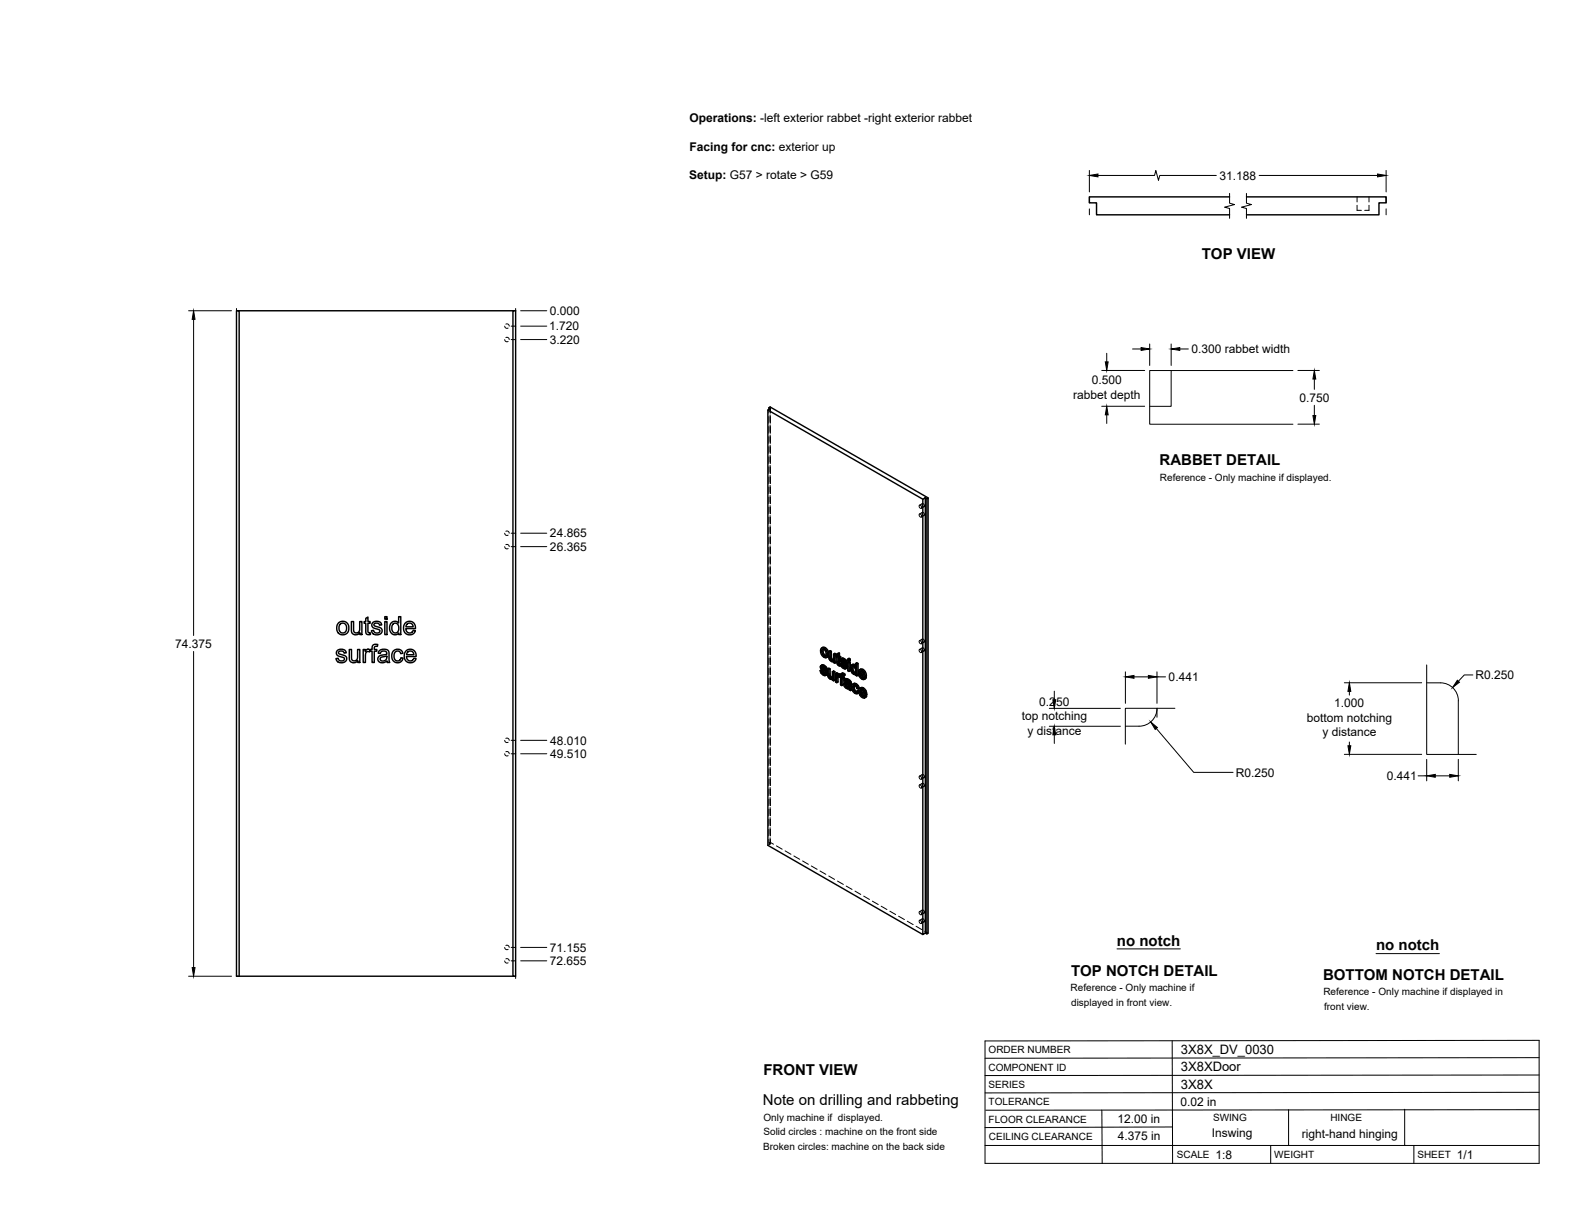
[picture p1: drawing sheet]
<svg xmlns="http://www.w3.org/2000/svg" width="559mm" height="432mm" viewBox="0 0 559 432" stroke-linecap="round" stroke-linejoin="round" font-family="sans-serif">
<!-- layer: Hidden -->
<g fill="none" stroke="#000" stroke-width=".35">
<path d="M481.5 72.8v1.8h1.5M481.5 69.9v1.7M485.7 72.8v1.8h-1.5M485.7 69.9v1.7M179.1 115.7l.4 .7h.8M179.5 119.8l.7-.1 .5 .8M179.5 115h.7l.5 .7M179.1 120.5l.4 .7h.8M272.8 145.3v1.3M272.8 147.8v2.4M272.8 151.3v2.4M272.8 154.9v2.4"/>
<path d="M272.8 158.5v2.4M273.2 144.4v1.6M273.2 147.2v2.4M273.2 150.8v2.4M273.2 154.3v2.4M273.2 157.9v2.4M273.3 145v1.6M273.3 147.8v2.4M273.3 151.3v2.4M273.3 154.9v2.4M273.3 158.5v2.4M272.8 162.1v2.3"/>
<path d="M272.8 165.6v2.4M272.8 169.2v2.4M272.8 172.8v2.4M272.8 176.4v2.3M272.8 179.9v2.4M273.2 161.5v2.4M273.2 165.1v2.3M273.2 168.6v2.4M273.2 172.2v2.4M273.2 175.8v2.4M273.2 179.4v2.3M273.3 162.1v2.3"/>
<path d="M273.3 165.6v2.4M273.3 169.2v2.4M273.3 172.8v2.4M273.3 176.4v2.3M273.3 179.9v2.4M326.2 179.3a.6 .6 0 0 1 .7 .3 .6 .6 0 0 1-.3 .8l-.4-.5zM327.2 178.8a.55 .55 0 0 1 .7 .2 .55 .55 0 0 1-.3 .8l-.4-.5zM327.2 178.7l-1 .6M327.9 179.8l-1 .6M179.1 194l.4 .6h.8M179.1 189.2l.4 .7h.8M179.5 193.3l.7-.1 .5 .8"/>
<path d="M179.5 188.5h.7l.5 .7M272.8 183.5v2.4M272.8 187.1v2.3M272.8 190.6v2.4M272.8 194.2v2.4M272.8 197.8v2.4M273.2 182.9v2.4M273.2 186.5v2.4M273.2 190.1v2.3M273.2 193.7v2.3M273.2 197.2v2.4M273.3 183.5v2.4"/>
<path d="M273.3 187.1v2.3M273.3 190.6v2.4M273.3 194.2v2.4M273.3 197.8v2.4M326.2 182.4a.6 .6 0 0 1 .7 .3 .6 .6 0 0 1-.3 .8l-.4-.5zM327.2 181.8a.56 .56 0 0 1 .7 .4 .56 .56 0 0 1-.3 .7l-.5-.7zM327.2 181.8l-1 .6M327.9 182.9l-1 .6M272.8 201.4v2.3M272.8 204.9v2.4M272.8 208.5v2.4M272.8 212.1v2.4"/>
<path d="M272.8 215.6v2.4M272.8 219.2v2.4M273.2 200.8v2.4M273.2 204.4v2.3M273.2 207.9v2.4M273.2 211.5v2.4M273.2 215.1v2.4M273.2 218.7v2.3M273.3 201.4v2.3M273.3 204.9v2.4M273.3 208.5v2.4M273.3 212.1v2.4"/>
<path d="M273.3 215.6v2.4M273.3 219.2v2.4M272.8 222.8v2.4M272.8 226.4v2.3M272.8 229.9v2.4M272.8 233.5v2.4M272.8 237.1v2.4M273.2 222.2v2.4M273.2 225.8v2.4M273.2 229.4v2.4M273.2 232.9v2.4M273.2 236.5v2.4"/>
<path d="M273.3 222.8v2.4M273.3 226.4v2.3M273.3 229.9v2.4M273.3 233.5v2.4M273.3 237.1v2.4M291.4 237.7l.4 .9M291.5 236.4l-.5 .2M291.6 236.1l-.5 .2M291.6 230.7l-.5 .2M291.6 237.7l.3 .3M291.6 236.9l-.5 .2M291.7 235.9l-.2 .7 .7 1a1.11 1.11 0 0 1 .9 1.3h-.4l.4-.2"/>
<path d="M291.8 238.6l.9 .8h.6M291.8 238.6l-.5 .2M291.8 237.8v.1M291.9 237.3l-.5 .3M291.9 232l.9 .9 .9 .1M291.9 236.6l-.1 .1M291.9 232l-.4 .3M292 229.7l-.4 .8 .3 1.5M292.1 236.4l-.5 .2 .4-.2M292.2 230.2l-.1 .2M292.2 230.2l.7 .1 .6 1v1l-.5 .3M292.2 230.2l-.4 .2"/>
<path d="M292.5 236.5l-.5 .2a.33 .33 0 0 1 .2-.4 .33 .33 0 0 1 .4 .3l.5 .7 .4 .2M292.6 237.4l.3 .3M292.6 239.2l.4-.2-.9 .5M292.8 230.2l-.5 .3M292.8 232.9l-.5 .3M292.9 236.9l-.5 .2M293 238.4l-.5 .2M293.1 237.3l-.5 .3M293.1 239.5l-.5 .2M293.3 232.5l-.4 .3M293.3 230.8l-.4 .3M293.4 233.1l-.4 .3"/>
<path d="M293.6 231.8l-.5 .3M294.1 237.1l.2 2.9 .9 .8 .6-.2v.5l.4 .2M294.1 239.5l-.4 .2M294.3 239.9l-.5 .3M294.5 230.8l.2 3 .8 .7 .7-.1v.4l.4 .3M294.5 233.2l-.4 .3M294.7 233.7l-.5 .2M295 234.1l-.5 .3M295.4 234.4l-.4 .3M295.8 238.1v1.9l-.2 .3-.3 .1M296 234.1l-.4 .3M296.1 234l-.5 .3 .3-.2"/>
<path d="M296.2 231.8v2l-.5 .3M296.2 234.8l-.4 .3M296.2 234.4l-.4 .3 .3-.2M296.9 238.7v3l.4 .3M297.1 232.3l-.2 .1M297.3 239.4l-.5 .2M297.4 231.8v.7l-.3-.2v.4l.3 .2 .1 2.4 .8 .8-.2-.6M297.4 232.5l-.8 .5v-.4M297.4 232.9l-.5 .3M297.4 239.8l-.1 .1M297.5 235.3l-.5 .2M297.5 239.2l-.2 .1"/>
<path d="M297.5 239.7l-.4 .2M297.6 239.6l-.5 .3M297.6 235.6l-.4 .3M297.8 239.7l-.4 .3 .3-.4 .5 .4 .1-.3 .4 .4v2.6l.4 .3M297.8 233.2l-.4 .2M298 235.9l-.4 .3M298.3 233.4l-.5-.2v.5M298.3 239.6l-.5 .2M298.3 239.5h-.1M298.3 239.9l-.5 .3 .4-.2M298.3 239.7l-.5 .2M298.3 235.6l-.2 .1"/>
<path d="M298.3 236.1h-.1M298.5 235.3l.4 .9M298.6 234l-.4 .3M298.7 239.7l-.5 .3M298.7 233.7l-.5 .2M298.7 235.4l.3 .2M298.7 234.5l-.4 .2M298.7 239l-.4 .2M298.8 233.6l-.2 .7 .7 .9a1.13 1.13 0 0 1 .9 1.3h-.4l.4-.2M298.9 238.8l-.2 .9-.5-.2M298.9 236.2l.9 .8h.7M298.9 236.2l-.5 .3"/>
<path d="M299 235.5h-.1M299 234.9l-.5 .3M299 234.2l-.1 .1M299.1 234.3a.33 .33 0 0 1 .2-.4 .33 .33 0 0 1 .4 .3l.5 .8 .4 .1M299.1 234l-.4 .3M299.2 234l-.5 .3M299.2 239.4l-.5 .2M299.5 239.4l-.5 .3M299.6 234.1l-.5 .3M299.7 236.9l-.5 .3M299.7 235l.3 .3M299.7 239.6l-.5-.2-.1 .4"/>
<path d="M300 234.5l-.4 .2M300.1 236.6l-.4 .2 .4-.2M300.1 236l-.4 .2M300.2 235l-.5 .2M300.2 237.1l-.5 .2M301.2 234.7v3l.5 .3M301.2 233.6v.5l.5 .3M301.2 237.7l-.4 .3M301.2 234.1l-.4 .3M302.2 236.8l-.5 .2M302.3 236l-.4 .3M302.3 237.7l-.4 .2"/>
<path d="M302.5 235.8l-.3 .7v.8a1.47 1.47 0 0 0 1.8 1.7v.3l.4 .3M302.7 238.5l-.4 .2M302.8 236.3l-.1 .2M302.8 236.3h.6l.6 1v1.1l-.5 .3M302.8 236.3l-.3 .2M302.9 236.2l-.5 .3M303.3 239l-.4 .2M303.3 236.3l-.4 .2M303.7 236.2l-.1 .1M303.8 236.9l-.4 .2M303.8 238.6l-.4 .3M304 235.2v1.5l-.4-.7"/>
<path d="M304 236.7l-.4 .2M304 237.9l-.4 .2M304 239.3l-.4 .3M304 239l-.4 .2 .3-.1M305 238.4l-.5 .3M305.3 239.7l-.4 .3M305.3 237.4l-.3 .9 .3 1.4 1 1 .8 .1M305.4 238.8l-.4 .2M305.5 239.4l-.1-.6 2 1.1M305.7 237.9l-.2 .2M305.7 237.9l.9 .4 .3 .9-.6-.3M305.7 237.9l-.5 .2"/>
<path d="M306.2 237.9l-.4 .3M306.7 238.5l-.4 .3M306.9 239.2l-.4 .3M326.2 230.5a.56 .56 0 0 1 .7 .3 .56 .56 0 0 1-.3 .7l-.5-.5zM326.2 227.4a.56 .56 0 0 1 .7 .3 .56 .56 0 0 1-.3 .7l-.5-.5zM327.2 229.9a.59 .59 0 0 1 .7 .3 .59 .59 0 0 1-.2 .8l-.5-.5zM327.2 226.8a.6 .6 0 0 1 .7 .3 .6 .6 0 0 1-.2 .8l-.5-.5zM327.2 229.8l-1 .6M327.2 226.7l-1 .6M327.9 230.9l-1 .6M327.9 227.8l-1 .6M272.8 240.6v2.4"/>
<path d="M272.8 244.2v2.4M272.8 247.8v2.4M272.8 251.4v2.3M272.8 254.9v2.4M272.8 258.5v2.4M273.2 240.1v2.4M273.2 243.6v2.4M273.2 247.2v2.4M273.2 250.8v2.4M273.2 254.4v2.4M273.2 257.9v2.4M273.3 240.6v2.4"/>
<path d="M273.3 244.2v2.4M273.3 247.8v2.4M273.3 251.4v2.3M273.3 254.9v2.4M273.3 258.5v2.4M294.6 240.3l-.5 .3M295 240.7l-.5 .2M295.4 240.4l-.2 .1M295.6 240.3l-.5 .3M295.7 240.2l-.4 .3M295.8 240.6l-.4 .3 .3-.1M295.8 241.1l-.4 .2"/>
<path d="M296.9 241.7l-.5 .3M298.7 242.7l-.5 .3M298.7 240.1l-.5 .3M299.1 240.4l-.4 .2M299.6 240.7l-.5-.3v.5M299.8 242.6l-.4 .3M299.9 241.3l-.5 .3M299.9 242.3l-.5 .2M300 242.1l-.2 .7 .2 .6 .9 .7h.8l.1 .4M300 243.4l-.4 .2M300.1 240.9l-.5 .2M300.1 240.9l-.2 .4 .4 .3a.81 .81 0 0 1 1-.1 .81 .81 0 0 1 .3 .9h-.4"/>
<path d="M300.2 242.9l.3-.3a.86 .86 0 0 1 1.1 1l-.5 .2M300.5 242.6l-.5 .3 .4-.2M300.5 241.3l-.4 .2M300.7 244l-.5 .2M301 241.4l-.5 .3M301.2 244.2l-.5 .2M301.4 243.7l-.4 .3M301.5 241.9l-.4 .2M301.6 243.6l-.5 .3 .2-.1M301.6 242.9l-.4 .3M301.6 242.5l-.4 .3M301.6 242.4l-.4 .3"/>
<path d="M301.7 244.1l-.5 .2M301.8 244.5l.4 .3M301.8 244.5l-.5 .3M302.6 243.5l-.4 .3M302.8 242.7l-.5 .3M302.9 244.9l-.4 .2M303 242.5l-.4 1 .3 1.4 .9 .9 .7 .1M303.1 243.2a.78 .78 0 0 1 1-.1 .78 .78 0 0 1 .3 .9l.4 .2M303.3 243l-.5 .3M303.8 245.8l-.4 .2M303.8 243l-.4 .3M304 245.4h.2"/>
<path d="M304.2 243.4l-.4 .3M304.2 245.4l-.4 .3M304.4 244l-.4 .3M304.5 245l-.3 .4M304.7 245.1l.2 .2-.2 .4M304.9 245.3l-.2 .1M305.1 245l-.4 .2M305.5 244l-.4 .8 .4 1.5 1 1 .7 .1M305.5 246.3l-.5 .2M305.6 245.3l-.5 .3M305.7 245.9l-.1-.6 1.9 1.1M305.8 244.4l-.2 .3"/>
<path d="M305.8 244.4l.9 .4 .4 1-.6-.4M305.8 244.4l-.4 .3M306.2 240.7l-.4 .2M306.3 244.5l-.4 .3M306.4 247.2l-.5 .3M306.4 240.3h.2M306.6 246.9h.2M306.7 240.3l-.4 .2 .3-.2M306.8 246.9l-.4 .2M306.9 245.1l-.5 .3M306.9 240l-.1 .1M307 240.8l-.5 .3"/>
<path d="M307 240.1l-.4 .2M307 246.6v.1M307.1 245.8l-.5 .2M307.1 247.4l-.4 .3M307.1 246.7l-.3 .2M179.1 267.4l.4 .7h.8M179.1 262.7l.4 .7h.8M179.5 266.7l.8 .1 .4 .6M179.5 262h.8l.4 .7M272.8 262.1v2.4M272.8 265.7v2.3M272.8 269.2v2.4"/>
<path d="M272.8 272.8v2.4M272.8 276.4v2.3M272.8 280v2.3M273.2 261.5v2.4M273.2 265.1v2.4M273.2 268.6v2.4M273.2 272.2v2.4M273.2 275.8v2.4M273.2 279.4v2.3M273.3 262.1v2.4M273.3 265.7v2.3M273.3 269.2v2.4"/>
<path d="M273.3 272.8v2.4M273.3 276.4v2.3M273.3 280v2.3M326.1 275.5a.55 .55 0 0 1 .8 .2 .55 .55 0 0 1-.3 .8l-.4-.4zM326.2 278.5a.56 .56 0 0 1 .7 .4 .56 .56 0 0 1-.3 .7l-.5-.5zM327.2 277.9a.6 .6 0 0 1 .7 .4 .6 .6 0 0 1-.2 .7l-.5-.4zM327.2 274.8a.6 .6 0 0 1 .7 .4 .6 .6 0 0 1-.2 .7l-.5-.4zM327.2 277.9l-1 .6M327.2 274.8l-1 .6M327.9 279l-1 .6M327.9 275.9l-1 .6M272.8 283.5v2.4"/>
<path d="M272.8 287.1v2.4M272.8 290.7v2.3M272.8 294.2v2.4M272.8 297.8v1.3M273.2 298.9l-.4 .2 .5 .3-.9 .5M273.2 298.9l1.2 .6M273.2 283v2.3M273.2 286.5v2.4M273.2 290.1v2.4M273.2 293.7v2.3M273.2 297.2v1.7M273.3 283.5v2.4"/>
<path d="M273.3 287.1v2.4M273.3 290.7v2.3M273.3 294.2v2.4M273.3 297.8v1.6M275.5 300.1l2 1.2M278.6 301.9l2 1.2M281.7 303.7l2 1.2M284.8 305.5l2 1.2M287.8 307.3l2.1 1.1M290.9 309l2.1 1.2M294 310.8l2.1 1.2M297.1 312.6l2.1 1.2"/>
<path d="M300.2 314.4l2.1 1.2M303.3 316.2l2.1 1.2M306.4 317.9l2.1 1.2M309.5 319.7l2.1 1.2M179.1 336.2l.4 .6h.8M179.5 335.5l.7-.1 .5 .7M312.6 321.5l2.1 1.2M315.7 323.3l2.1 1.2M318.8 325.1l2.1 1.2M321.9 326.9l2.1 1.2M325 328.7l2.1 1.1M326.1 326.6a.58 .58 0 0 1 .8 .3 .58 .58 0 0 1-.3 .8l-.4-.5z"/>
<path d="M326.2 323.5a.6 .6 0 0 1 .7 .3 .6 .6 0 0 1-.3 .8l-.4-.5zM327.2 326a.56 .56 0 0 1 .7 .4 .56 .56 0 0 1-.3 .7l-.5-.7zM327.2 322.9a.56 .56 0 0 1 .7 .3 .56 .56 0 0 1-.3 .8l-.5-.7zM327.2 326l-1 .6M327.2 322.9l-1 .5M327.9 327.1l-1 .6M327.9 324l-1 .5M328.1 330.4l1.2 .7M179.1 340.9l.4 .7h.8M179.5 340.2h.7l.5 .7"/>
</g>
<!-- layer: Visible -->
<g fill="none" stroke="#000" stroke-width=".51">
<path d="M436.2 69.9h-49.7v2.1h2.5v4.2h47.2M442.3 69.9h49.5v2.1h-2.6v4.2h-46.9M84.9 110.3h97.1M182 110.3h.9v236.1h-.9zM272.4 145.5l55 31.6M272.8 144.7l.5 .3-.9 .5v154.4l55 31.7M272.8 145.3v-.6l.4-.3 56.1 32.3M327.4 177.1l.9-.5v154.5l-.9 .5zM328.3 176.6l.5 .3v154.5l-.5-.3M328.8 176.9l.5-.2v154.4l-.5 .3M129.8 219.4l.7-.5v1.6h.8v.6h-.8v2.9l.3 .5h.5l.1 .6a1.14 1.14 0 0 1-1.3-.1 1.14 1.14 0 0 1-.3-1.2v-2.7h-.6v-.6h.6zM136.5 218.8h.8v.9h-.8z"/>
<path d="M119.7 230.8l.8-.4a1.7 1.7 0 0 1 2.4 1.2l-.8 .1a.93 .93 0 0 0-1-.9 .93 .93 0 0 0-.9 1.1l1 .4a1.53 1.53 0 0 1 1.8 1.8 2.03 2.03 0 0 1-2.1 1.1 2.03 2.03 0 0 1-1.7-1.5l.8-.1a1.08 1.08 0 0 0 1.1 1 1.08 1.08 0 0 0 1-1.1l-.4-.3a2.45 2.45 0 0 1-2.3-1.2zM120.2 220.9l.8-.4a2.33 2.33 0 0 1 2.8 2.8 2.33 2.33 0 0 1-3.7 1.3 2.95 2.95 0 0 1 .1-3.7zM120.6 221.5l.7-.4a1.73 1.73 0 0 1 1.7 1.8 1.73 1.73 0 0 1-1.7 1.7l-.3-.2a2.24 2.24 0 0 1-.4-2.9zM123.9 230.4h.8v2.6a1.14 1.14 0 0 0 1.2 1.5 1.14 1.14 0 0 0 1-1.6v-2.5h.8v4.7h-.7v-.7a1.64 1.64 0 0 1-2 .7 1.64 1.64 0 0 1-1.1-1.8zM124.7 220.5h.8v2.6a1.14 1.14 0 0 0 1.1 1.5 1.14 1.14 0 0 0 1-1.6v-2.5h.8v4.6h-.7v-.6a1.64 1.64 0 0 1-2 .7 1.64 1.64 0 0 1-1-1.8zM128.9 230.4h.7v.7a1.1 1.1 0 0 1 1.7-.5l.7-.2v-.4a1.33 1.33 0 0 1 .6-1.3 1.33 1.33 0 0 1 1.4 0l-.1 .6a.73 .73 0 0 0-1.1 .7v.4h.9v.7h-.9v4h-.8v-4h-.7v-.4l-.2 .6a.93 .93 0 0 0-1.1 0 .93 .93 0 0 0-.3 1l-.1 2.8h-.7zM132.2 221l.9-.5a1.7 1.7 0 0 1 2.3 1.2l-.7 .1a.96 .96 0 0 0-1-.8 .96 .96 0 0 0-.9 .9l.9 .5a1.5 1.5 0 0 1 1.8 1.9 2.03 2.03 0 0 1-2 1 2.03 2.03 0 0 1-1.7-1.5l.7-.2a1.08 1.08 0 0 0 1.2 1 1.08 1.08 0 0 0 1-1l-.4-.3a2.19 2.19 0 0 1-2.4-1.4zM134.5 231a2.17 2.17 0 0 1 3.5 .4l.3 3.7h-.8l-.2-.6a1.78 1.78 0 0 1-1.9 .7 1.78 1.78 0 0 1-1.4-1.6l.1-.2a1.76 1.76 0 0 1 1.7-1l.4-.1a.7 .7 0 0 0 1-.5 .7 .7 0 0 0-.8-.8 1.12 1.12 0 0 0-1.5 .9l-.7-.1zM135.1 233.3l2.1-.6a1.28 1.28 0 0 1-.7 1.7 1.28 1.28 0 0 1-1.6-.7zM136.5 220.5h.8v4.6h-.8zM138.8 221a1.73 1.73 0 0 1 2.6 .1v-2.3h.8v6.3h-.7v-.5l-.7 .5a2.21 2.21 0 0 1-2.3-.8 2.21 2.21 0 0 1-.2-2.4zM139.4 221.5l.4-.3a1.74 1.74 0 0 1 1.6 .9 1.74 1.74 0 0 1-.2 1.9 1.3 1.3 0 0 1-1.7 .4 1.3 1.3 0 0 1-.5-1.7z"/>
<path d="M139.6 231l.1-.1a1.94 1.94 0 0 1 3.2 .9l-.7 .1a1.29 1.29 0 0 0-1.7-.8 1.29 1.29 0 0 0-.7 1.8l.2 .8a1.17 1.17 0 0 0 1.2 .8 1.17 1.17 0 0 0 1-1.1l.8 .1-.4 .9a2.14 2.14 0 0 1-2.8 .4 2.14 2.14 0 0 1-.8-2.7zM143.8 221.1a2.14 2.14 0 0 1 2.5-.4 2.14 2.14 0 0 1 1.1 2.3h-3.4l.1 .7a1.3 1.3 0 0 0 1.3 .9 1.3 1.3 0 0 0 1.2-.9l.8 .1-.3 .6a2.32 2.32 0 0 1-3.3 .3 2.32 2.32 0 0 1-.3-3.2zM144 231a2.13 2.13 0 0 1 2.6-.4 2.13 2.13 0 0 1 1 2.3h-3.4l.2 .7a1.29 1.29 0 0 0 1.2 .9 1.29 1.29 0 0 0 1.2-.9l.8 .1-.3 .6a2.32 2.32 0 0 1-3.2 .3 2.32 2.32 0 0 1-.4-3.2zM144.4 221.4l1.3-.3a1.23 1.23 0 0 1 .9 1.3h-2.6zM144.7 231.4l.6-.4a1.26 1.26 0 0 1 1.5 1.3h-2.5zM291 237.9l.7 1.4 .7 .4 .6-.1M291.2 236.2l.6-.3 .7 .2 .6 .5 .4 .9-.5 .3-.1-.6M291.6 231.2v-.5a.92 .92 0 0 1 1.1 0 .92 .92 0 0 1 .4 1l-.2 1-.6 .1M291.6 237.7l-.6 .2 .4 .2M291.6 238.7l.5 .4 .4-.3M291.7 237.3l1 1 .5-.3M291.8 237.9l-.4 .2 .1 .4 .6-.1"/>
<path d="M291.8 235.9l-.6 .4-.1 .6 1.6 2.1M291.8 236.7l-.3 .3 .5-.2M291.8 232.2l.5 .6 .5-.3M291.9 238l.8 .9M292 236.7l.6 .7M292 236.3l.5 .4 .5-.2M292 230.9l-.4 .3v.5l.2 .5 .4-.3M292 236.8l.6 .8 .4 .2M292 236.8h-.5M292.1 235.9l-.8 .3M292.1 230.4l.1 1.4 .8 .8M292.1 237l-.4 .3-.2-.3"/>
<path d="M292.3 230l.9 1 .5-.3M292.5 236.1l-.5 .2-.4-.1M292.5 236.7l.4 .5 .4-.2M292.7 239l-.2 .2-.4-.1M292.7 238.3l.3 .4 .5-.3M292.8 229.8l-.5 .2-.8-.1M292.9 237.7l.5 .6 .2 .7-.7 .7M293 238.7l.1 .5 .5-.3M293.1 239.2l-.1 .4 .5-.3M293.2 231l.4 1.3 .4-.3M293.4 233.1a1.73 1.73 0 0 1-2.3-1.8l.1-.9 .3-.5 .9-.3 .7 .4 .7 .9 .2 1-.1 1-.7 .4M293.6 232.3l-.2 .8 .5-.2"/>
<path d="M293.6 237.3l.5 .3 .4-.3M294.1 237.6v2.2l.5-.2M294.1 239.8l.2 .4 .4-.2M294.5 231.4v2.2l.5-.3M294.5 233.6l.2 .4 .5-.3M294.7 234l.3 .3 .5-.2M295 231.1l-.5 .3-.4-.3M295 234.3l.4 .1M295.3 238.3l.5 .3 .4-.3M295.4 234.4l.2-.1zM295.7 234.1l-.7-.6v-2.4l-.5-.3-.4 .3 .1 2.6 .8 1h.8M295.7 232.1l.5 .2 .4-.2"/>
<path d="M295.8 238.6v3l.4-.3v-3l-.4-.2-.5 .2v1.8l-.3 .5 .2-.1M295.8 234.7v.4l.4 .2M295.8 234.7l-.2 .1M296.2 232.3v3l.4-.2v-3l-.4-.3-.5 .3v2.1M296.6 233l.3 .2 .2 2.6 .8 .5 .3-.2M296.9 232.4l-.3 .2 .3 .2v-.8l.9-.3v1.1l.5 .2v.4l-.5 .3v-.4M297.3 239.3v-.4l-.4-.2-.5 .3v3l.5 .2M297.3 239.9l-.3 .2-.1 .5 .4-.2M297.3 238.9l-.5 .3-.4-.2M297.4 240l-.1 2-.4 .2v-1.6M297.4 240l.5 .2M297.4 240l-.4 .1"/>
<path d="M297.4 232v1l.4-.2M297.4 233l.4 .3 .5-.3M297.4 239.4l.4 .4M297.6 239.1l-.8 .5v-.4M297.6 235.7l.2 .1M297.8 231.7l-.9 .3M297.8 239.8v.4M297.8 239.9l-.1 .4M297.8 235.8l.1 .5M297.9 239.2l.3 .3M297.9 239.2l-.8 .2M297.9 235.2l-.5 .3v-2.1l.4 .3v1.4l.3 .4"/>
<path d="M297.9 235.4l-.5 .1M298.1 235.5l.7 1.4 .8 .4 .5-.1M298.1 235.5l-.6 .1M298.1 235.5h.1M298.1 235.7l-.3 .1M298.4 233.8l.5-.3 .9 .3 .8 1.3-.5 .3-.1-.6M298.4 239.1l.8-.3 .6 .4-.1 .4-.4 .3 .1-.4M298.6 234.4h.5l1 1M298.7 235.4l-.6 .1 .4 .2M298.7 236.3l.5 .4 .5-.2M298.8 234.9l1 1 .5-.3M298.9 235.5l-.4 .2 .1 .4 .6-.1"/>
<path d="M298.9 234.3l-.3 .4 .5-.3M298.9 233.5l-.6 .3-.1 .7 1.6 2.1M298.9 238.8l-.6 .4-.1 .8-.4-.2 .4-.3M299 239.2l.4 .3 .4-.3M299 235.6l.8 .9M299.1 234.3l.6 .7M299.1 239.8l.5 .5v.4l-.4 .2v-.4M299.1 234l.6 .4 .4-.3M299.2 236.7l.5 .1M299.2 233.5l-.8 .3M299.3 234.6l-.5 .3-.2-.2M299.3 239.9l-.6-.3v.6l.4-.2"/>
<path d="M299.4 238.9l-.4 .3-.5-.1M299.6 233.7l-.5 .3-.4-.2M299.7 234.4l.3 .4 .4-.2M299.8 236.6l-.1 .2M299.8 235.9l.3 .4 .5-.3M300 235.3l.6 .7 .1 .7-.7 .6M300.1 236.3l.1 .5 .5-.3M300.2 236.8l-.1 .4 .5-.3M300.8 235l.4 .2 .5-.2M300.8 233.8l.4 .3 .5-.3M301.2 234.7l.5 .3v3l-.5 .2v-3M301.2 234.7l-.4 .3v3l.4 .2"/>
<path d="M301.2 234.1v.6l.5-.3v-.6l-.5-.2-.4 .2v.6l.4 .3M302.1 236l.8-.3 .7 .3M302.4 238.3l.5 .5 .4-.2M302.4 236.5l.7 .2 .5 .9-.1 1.1-.6 .1M302.5 236.5l-.3 .8M302.6 237l-.4 .3v.5l.2 .5 .5-.3M302.7 236.5l.1 1.4 .7 .8M302.7 235.7l-.4 .2a2 2 0 0 0 1.2 3.4l.1-.1M302.8 236.1l.5 .4M303.3 235.8l-.5 .3-.5-.2M303.6 235.4l.4 .3 .4-.3M303.6 239.2v.4l.4 .2"/>
<path d="M303.6 239.2l-.2 .1M304 235.7v4.1l.4-.2v-4.2l-.4-.2-.4 .2v1.5l-.3-.4 .3-.2M305.2 239.9l.6 .6 .4-.3M305.5 238.4l-.5 .2 1.5 .9-.5-1.1a.53 .53 0 0 0-.6-.3 .53 .53 0 0 0-.4 .5M305.5 238.1v.3l.8 .5M305.5 239.4l.9 .9M305.7 239.7l-.5 .2-.2-.9 1.9 1.2M305.8 237.8l.8 .9 .4-.3M306.2 237.5l-.4 .3-.9-.1M306.6 238.7l.3 1.3 .5-.2M294.3 240.2l.3 .4 .5-.3M294.6 240.6h.4"/>
<path d="M295.3 240.4l-.7-.6-.1-2.5-.4-.2-.5 .2 .1 2.5 .7 1.1 .6 .2 .4-.2M295.4 240.9v.4l.4 .3M295.4 240.9l-.2 .1M297.8 240.2l.4 .2v2.6l.5 .2M298.7 240.2l.5 .3 .4-.2M299.1 240.9v2.1l-.4 .2v-2.6l.5 .3M299.6 242.4l.5-.3 1.1 .3M299.7 241.1l1-.2 1.2 1 .3 2.9-.4 .2-.2-.4M299.9 242.9h.3a.76 .76 0 0 1 .7 .2 .76 .76 0 0 1 .2 .7M300 243.5l.4 .4 .4-.3M300 242.8l-.2 .3M300.1 242.1l-.7 .6 .2 .9 .8 .7h.8l.1 .5 .5 .2"/>
<path d="M300.2 242.9l-.3 .4 .1 .2 .4-.2M300.3 242.9l.2 .5 .6 .4M300.3 241.6l-.4 .3a.74 .74 0 0 1 .8-.2 .74 .74 0 0 1 .5 .8v.3l-1.2-.4M300.3 241.6h.1M300.4 243.9l.4 .1M300.4 242.1l-.7 .2M300.5 240.8l-1 .5-.1 .3 .5 .3M300.6 241.3l.6 .4 .4-.3M300.8 244l.3-.1zM301.1 241l-.5 .3-.6-.2M301.2 241.7l.3 .4 .4-.2M301.5 242.1l.1 .4 .4-.2"/>
<path d="M301.6 242.5v2.1l.5-.3M302.5 242.8l.7-.4 .7 .3 .6 .6 .3 .9-.4 .2-.3-.9M302.6 244l.2 1 .5-.2M302.8 245l.6 .6 .4-.3M303.1 243.8l-.5 .2 .1-.4a.66 .66 0 0 1 .8-.4 .66 .66 0 0 1 .4 .8l.5 .4M303.1 243.2l.1 1.3 .8 .9M303.2 242.4l-.5 .3a2.09 2.09 0 0 0 .4 3.1l1 .3M303.4 242.9l.7 .6 .4-.2M303.8 242.6l-.4 .3-.7-.2M304 245.2l-.2 .5-.4-.1M304.7 245.4l-.6 .7 .6-.4M304.7 245.1l-.2-.1-.5 .2 .4 .3"/>
<path d="M305.4 246.5l.5 .6 .5-.3M305.6 244.9l-.4 .3 1.4 .8-.4-1a.52 .52 0 0 0-.6-.4 .52 .52 0 0 0-.4 .6M305.6 244.7v.2l.9 .5M305.7 245.9l.9 1M305.8 240.5l.4 .1M305.8 246.2l-.4 .3-.3-.9 2 1.1M305.9 244.3l.8 .9 .5-.2M305.9 247.1l.4 .1M306.3 244.1l-.4 .2-.9-.1M306.5 240.3l.4 .3 .5-.3M306.5 240.3l-.2 .2M306.6 246.8l.5 .4 .4-.3"/>
<path d="M306.6 246.8l-.2 .3M306.7 245.2l.4 1.4 .4-.3M306.8 240.1l-.3 .2M306.9 240l.5-.1v-.5l-.7-1.5-1-.6-.8 .4-.4 1 .4 1.3 1.2 1.1h.5l.3-.5M307 246.7l-.4 .1M307 240.1l.3 .5-.7 .4M307.1 246.6l.4-.2v-.4l-.7-1.6-1-.5-.8 .3-.3 1.2 .4 1.3 1.2 1 .6-.2 .2-.3M307.1 246.7l.4 .2-.1 .3-.6 .4M84.9 346.4v-236.1h-1v236.1h98.1"/>
</g>
<!-- layer: Reference -->
<g fill="none" stroke="#000" stroke-width=".35">
<path d="M386.5 69.9v2.1M386.5 74.1v2.1M491.8 69.9v2.1M491.8 74.1v2.1M83.9 109.5v.8h.8M181.4 115.7h1.5M182.9 109.5v.8h-.8M181.4 120.5h1.5M415.5 131.5v12.7h-7.6M458.7 131.5h-50.8v19h50.8M181.4 189.2h1.5M181.4 194h1.5"/>
<path d="M506.2 235.9v31.8h17.6M410.5 254.5v-3.2a6.4 6.4 0 0 1-6.4 6.4h-4.8M416.9 251.3h-17.6v12.7M506.2 242.3a13 13 0 0 1 7.8 .7 6.3 6.3 0 0 1 3.4 5.6v19.1M181.4 262.7h1.5M181.4 267.4h1.5M181.4 336.1h1.5M83.9 345.6v.8h.8M181.4 340.9h1.5M182.1 346.4h.8v.8"/>
</g>
<!-- layer: Hidden Narrow -->
<path d="M292.5 237.9l-.4 .3M294.1 239l-.5 .2M294.5 232.7l-.4 .3M295.8 239.7l-.5 .2M296.2 233.4l-.5 .3M297.4 234.6l-.5 .3M298.7 239.4l-.5 .3M299.1 239.7h.1M299.7 235.5l-.5 .3M300.9 242.7l-.4 .3M301.6 243.1l-.4 .3" fill="none" stroke="#000" stroke-width=".35"/>
<!-- layer: Visible Narrow -->
<path d="M292.5 237.4l-.4 .2M294.5 239l-.4 .3M295 232.8l-.5 .2M297.8 234.9l-.4 .3M299.1 239.7l-.4 .3M299.7 235l-.5 .2M300.8 242.3l-.4 .2M302.1 242.8l-.5 .2M302.1 243.4l-.5 .3" fill="none" stroke="#000" stroke-width=".35"/>
<!-- layer: Titleblock -->
<g fill="none" stroke="#000" stroke-width=".36">
<path d="M349.5 369.3l196.6-.2v43.7h-196.6zM415.9 369.3l.1 43.5M546.1 375.3l-196.6 .2M390.9 393.9l.2 18.9M416 399.9l-66.5 .2M457.2 393.7v12.7M498.4 393.6v12.7M546.1 393.7l-196.3 .2M546.1 387.6l-196.6 .2M546.1 381.4l-196.6 .2M349.5 406.4h196.6M450.8 406.4v6.4"/>
<path d="M501.6 406.4v6.4"/>
</g>
<!-- layer: FD_Dimensions -->
<g fill="none" stroke="#000" stroke-width=".35">
<path d="M386.5 60.5v7.6M389.6 62.3h20l.5-1.8 .9 3.5 .5-1.7h20M446.7 62.3h42M491.8 60.5v7.6M66.9 110.3h15.2M68.7 113.3v112.2M184.7 110.3h9.3M184.7 115.7h9.3M184.7 120.5h9.3M390.9 131.4h15.2M392.7 125.3v3.1M401.8 123.8h3.1"/>
<path d="M407.9 122v7.7M415.5 122v7.7M418.6 123.8h3M460.5 131.4h7.6M466.3 134.5v3.7M390.9 144.1h15.2M392.7 147.2v3M460.5 150.5h7.6M466.3 143.8v3.6M184.7 189.2h9.3M184.7 194h9.3M68.7 231.1v112.2"/>
<path d="M399.3 238.4v11.2M410.5 238.4v11.2M522.6 239.5h-3.1l-2.1 2.2M372.3 257.7h25.2M372.3 251.3h25.2M374.1 245.2v3.1M402.3 240.2h5.1M410.3 258.5l13.2 15.5h14M410.5 240.2h3M477 242.3h27.4M478.7 245.3v1.3M184.7 262.7h9.3"/>
<path d="M184.7 267.4h9.3M374.1 260.7v3.1M477 267.7h27.4M478.7 263.3v1.3M503.1 275.3h3.1M506.2 269.4v7.7M509.2 275.3h5.1M517.4 269.4v7.7M184.7 336.1h9.3M66.9 346.4h15.2M184.7 340.9h9.3"/>
</g>
<g fill="#000" stroke="#000" stroke-width=".35">
<path d="M386.5 62.3l3.1-.6v1.1zM488.7 61.7l3.1 .6-3.1 .5zM68.7 110.3l.5 3h-1zM392.2 128.4h1l-.5 3zM404.9 123.3l3 .5-3 .5zM415.5 123.8l3.1-.5v1zM466.3 131.4l.5 3.1h-1zM392.7 144.1l.5 3.1h-1zM465.8 147.4h1l-.5 3.1zM399.3 240.2l3-.6v1.1zM407.4 239.6l3.1 .6-3.1 .5zM373.5 248.3h1.1l-.5 3z"/>
<path d="M408.3 256.2l2.3 1.9-.7 .7zM478.7 242.3l.6 3h-1.1zM517.1 241.4l.7 .7-2.4 1.8zM374.1 257.7l.5 3h-1.1zM478.2 264.6h1.1l-.6 3.1zM506.2 275.3l3-.5v1zM514.3 274.8l3.1 .5-3.1 .5zM68.2 343.3h1l-.5 3.1z"/>
</g>
<!-- layer: Break Lines -->
<path d="M436.2 68.6v3.5l1.8 .5-3.5 .9 1.7 .5v3.5M442.2 68.6v3.5l1.8 .5-3.5 .9 1.7 .5v3.5" fill="none" stroke="#000" stroke-width=".35"/>
<!-- layer: Notes -->
<path d="M396.3 336.7h22.5M488.2 338.3h22.5" fill="none" stroke="#000" stroke-width=".35"/>
<g font-size="5.3">
<text x="426.4" y="92.1">TOP VIEW</text>
<text x="411.4" y="165.1">RABBET DETAIL</text>
<text x="396.3" y="335.5">no notch</text>
<text x="488.2" y="337.2">no notch</text>
<text x="380" y="346.1">TOP NOTCH DETAIL</text>
<text x="469.4" y="347.5">BOTTOM NOTCH DETAIL</text>
<text x="270.9" y="381.4">FRONT VIEW</text>
<text x="270.7" y="392.2">Note on drilling and rabbeting</text>
</g>
<g font-size="4.6">
<text x="419" y="373.8">3X8X_DV_0030</text>
<text x="419" y="380.1">3X8XDoor</text>
<text x="419" y="386.2">3X8X</text>
</g>
<g font-size="4.3">
<text x="244.6" y="43.2">Operations: -left exterior rabbet -right exterior rabbet</text>
<text x="244.6" y="53.4">Facing for cnc: exterior up</text>
<text x="244.5" y="63.6">Setup: G57 &gt; rotate &gt; G59</text>
<text x="432.6" y="63.7">31.188</text>
<text x="195.1" y="111.7">0.000</text>
<text x="194.8" y="117.2">1.720</text>
<text x="195.1" y="122">3.220</text>
<text x="422.7" y="125.3">0.300 rabbet width</text>
<text x="387.3" y="136.4">0.500</text>
<text x="380.7" y="141.5">rabbet depth</text>
<text x="461" y="142.5">0.750</text>
<text x="195.1" y="190.7">24.865</text>
<text x="195.1" y="195.5">26.365</text>
<text x="62.1" y="229.8">74.375</text>
<text x="414.6" y="241.7">0.441</text>
<text x="523.5" y="241">R0.250</text>
<text x="368.7" y="250.5">0.250</text>
<text x="473.3" y="251">1.000</text>
<text x="362.6" y="255.6">top notching</text>
<text x="463.6" y="256">bottom notching</text>
<text x="364.5" y="260.7">y distance</text>
<text x="469.2" y="261.1">y distance</text>
<text x="195.2" y="264.2">48.010</text>
<text x="195.2" y="268.9">49.510</text>
<text x="438.4" y="275.5">R0.250</text>
<text x="492" y="276.8">0.441</text>
<text x="195.1" y="337.7">71.155</text>
<text x="195.1" y="342.4">72.655</text>
<text x="418.8" y="392.4">0.02 in</text>
<text x="396.5" y="398.3">12.00 in</text>
<text x="396.6" y="404.3">4.375 in</text>
<text x="430" y="403.6">Inswing</text>
<text x="461.8" y="403.8">right-hand hinging</text>
<text x="431.3" y="411.1">1:8</text>
<text x="516.9" y="411.1">1/1</text>
</g>
<g font-size="3.5">
<text x="411.5" y="170.7">Reference - Only machine if displayed.</text>
<text x="379.9" y="351.7">Reference - Only machine if</text>
<text x="469.5" y="353.1">Reference - Only machine if displayed in</text>
<text x="380" y="356.8">displayed in front view.</text>
<text x="469.8" y="358.2">front view.</text>
<text x="350.8" y="373.6">ORDER NUMBER</text>
<text x="350.8" y="379.9">COMPONENT ID</text>
<text x="350.8" y="386.1">SERIES</text>
<text x="350.8" y="392.2">TOLERANCE</text>
<text x="270.9" y="397.7">Only machine if displayed.</text>
<text x="350.8" y="398.4">FLOOR CLEARANCE</text>
<text x="430.4" y="397.8">SWING</text>
<text x="472" y="397.7">HINGE</text>
<text x="270.8" y="407.9">Broken circles: machine on the back side</text>
<text x="270.9" y="402.8">Solid circles : machine on the front side</text>
<text x="350.8" y="404.4">CEILING CLEARANCE</text>
<text x="417.5" y="410.9">SCALE</text>
<text x="452.1" y="410.9">WEIGHT</text>
<text x="502.9" y="410.9">SHEET</text>
</g>
</svg>
